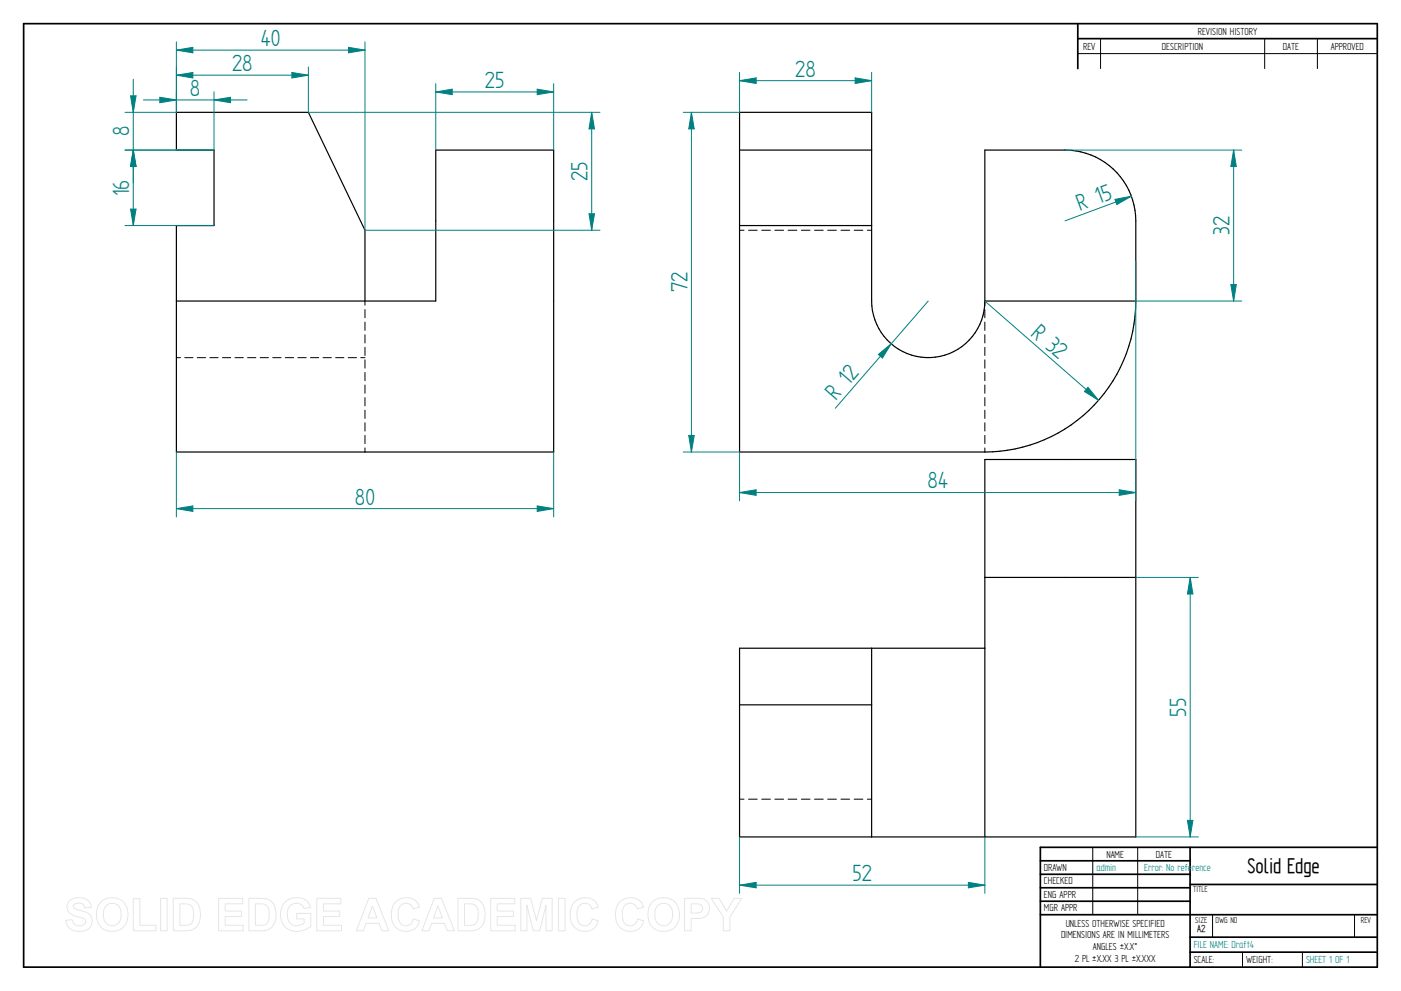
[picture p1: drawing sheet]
<svg xmlns="http://www.w3.org/2000/svg" width="594mm" height="420mm" viewBox="0 0 594 420" stroke-linecap="round" stroke-linejoin="round" font-family="sans-serif">
<g fill="none" stroke="#000" stroke-width=".72">
<path d="M10 10h574v400h-574zM457 10v19.1M457 16.4h127M504.6 359.2v50.8M584 359.2h-142.9v50.8M441.1 365h63.5M441.1 370.7h63.5M441.1 376.4h63.5M504.6 375h79.4M441.1 382.1h63.5M441.1 387.8h142.9M504.6 397.3h79.4"/>
<path d="M504.6 403.7h79.4"/>
</g>
<g fill="none" stroke="#000" stroke-width=".42">
<path d="M466.7 16.4v12.7M536.3 16.4v12.7M558.6 16.4v12.7M457 22.7h127M313.6 97.6h1.9M317.4 97.6h3.7M323 97.6h3.7M328.6 97.6h3.7M334.2 97.6h3.7M339.8 97.6h3.7M345.4 97.6h3.7M351 97.6h3.7"/>
<path d="M356.6 97.6h3.7M362.2 97.6h3.7M367.8 97.6h1.8M154.8 127.6v1.8M154.8 131.2v3.5M154.8 136.6v3.5M417.6 127.6v1.8M417.6 131.2v3.5M417.6 136.6v3.5M74.8 151.6h1.7M78.4 151.6h3.4M83.6 151.6h3.6"/>
<path d="M89 151.6h3.5M94.3 151.6h3.5M99.6 151.6h3.6M105 151.6h3.5M110.3 151.6h3.5M115.6 151.6h3.6M121 151.6h3.5M126.3 151.6h3.5M131.6 151.6h3.6M137 151.6h3.5M142.3 151.6h3.5M147.7 151.6h3.5"/>
<path d="M153 151.6h1.8M154.8 141.9v3.5M154.8 147.2v3.5M154.8 152.6v3.5M154.8 157.9v3.5M417.6 141.9v3.5M417.6 147.2v3.5M417.6 152.6v3.5M417.6 157.9v3.5M154.8 163.2v3.6M154.8 168.6v3.5M154.8 173.9v3.5"/>
<path d="M154.8 179.2v3.6M417.6 163.2v3.6M417.6 168.6v3.5M417.6 173.9v3.5M417.6 179.2v3.6M154.8 184.6v3.5M154.8 189.9v1.7M417.6 184.6v3.5M417.6 189.9v1.7M313.6 338.8h1.9M317.4 338.8h3.7M323 338.8h3.7"/>
<path d="M328.6 338.8h3.7M334.2 338.8h3.7M339.8 338.8h3.7M345.4 338.8h3.7M351 338.8h3.7M356.6 338.8h3.7M362.2 338.8h3.7M367.8 338.8h1.8M463.4 359.2v28.6M482.4 359.2v28.6M514.2 387.9v9.4M574.4 387.9v9.4"/>
<path d="M526.9 403.7v6.3M552.3 403.7v6.3"/>
</g>
<path d="M313.6 63.6h56M313.6 95.6h56M74.8 127.6h110v-64h50v128h-160v-96h16v-32h-16v-16h56l24 50v30M417.6 127.6a24 24 0 0 1-24 24 24 24 0 0 1-24-24v-80h-56v144h104a64 64 0 0 0 64-64M417.6 127.6v-64h34a30 30 0 0 1 30 30v34M417.6 127.6h64M417.6 244.8h64M369.6 274.8v80M417.6 274.8h-104v80h168v-160h-64v160M313.6 298.8h56" fill="none" stroke="#000" stroke-width=".51"/>
<path d="M184.8 35.5v28.1M184.8 39l7-1.2v2.3zM234.8 35.5v28.1" fill="none" stroke="#008080" stroke-width=".42"/>
<path d="M184.8 39l7-1.2v2.3z" fill="#008080"/>
<path d="M227.8 37.8l7 1.2-7 1.1z" fill="none" stroke="#008080" stroke-width=".42"/>
<path d="M227.8 37.8l7 1.2-7 1.1z" fill="#008080"/>
<path d="M74.8 17.7v29.9M154.8 17.7v79.9M74.8 21.3l7-1.2v2.3zM184.8 39h50" fill="none" stroke="#008080" stroke-width=".42"/>
<path d="M74.8 21.3l7-1.2v2.3z" fill="#008080"/>
<path d="M147.8 20.1l7 1.2-7 1.1z" fill="none" stroke="#008080" stroke-width=".42"/>
<path d="M147.8 20.1l7 1.2-7 1.1z" fill="#008080"/>
<path d="M74.8 21.3h80M74.8 38.9v8.7M90.8 38.9v24.7M67.8 41.2l7 1.2-7 1.2z" fill="none" stroke="#008080" stroke-width=".42"/>
<path d="M67.8 41.2l7 1.2-7 1.2z" fill="#008080"/>
<path d="M90.8 42.4l7-1.2v2.4z" fill="none" stroke="#008080" stroke-width=".42"/>
<path d="M90.8 42.4l7-1.2v2.4z" fill="#008080"/>
<path d="M53 47.6h21.8M60.8 42.4h44M53 63.6h21.8M56.5 63.6l1.2 7h-2.3z" fill="none" stroke="#008080" stroke-width=".42"/>
<path d="M56.5 63.6l1.2 7h-2.3z" fill="#008080"/>
<path d="M55.4 40.6h2.3l-1.2 7z" fill="none" stroke="#008080" stroke-width=".42"/>
<path d="M55.4 40.6h2.3l-1.2 7z" fill="#008080"/>
<path d="M56.5 33.6v44M53 63.6h37.8M53 95.6h37.8M55.4 88.6h2.3l-1.2 7z" fill="none" stroke="#008080" stroke-width=".42"/>
<path d="M55.4 88.6h2.3l-1.2 7z" fill="#008080"/>
<path d="M56.5 63.6l1.2 7h-2.3z" fill="none" stroke="#008080" stroke-width=".42"/>
<path d="M56.5 63.6l1.2 7h-2.3z" fill="#008080"/>
<path d="M74.8 28.4v19.2M74.8 31.9l7-1.2v2.4zM130.8 28.4v19.2M56.5 63.6v32" fill="none" stroke="#008080" stroke-width=".42"/>
<path d="M74.8 31.9l7-1.2v2.4z" fill="#008080"/>
<path d="M123.8 30.7l7 1.2-7 1.2z" fill="none" stroke="#008080" stroke-width=".42"/>
<path d="M123.8 30.7l7 1.2-7 1.2z" fill="#008080"/>
<path d="M74.8 31.9h56M130.8 47.6h123.6M250.9 47.6l1.2 7.1h-2.3zM154.8 97.6h99.6" fill="none" stroke="#008080" stroke-width=".42"/>
<path d="M250.9 47.6l1.2 7.1h-2.3z" fill="#008080"/>
<path d="M249.8 90.6h2.3l-1.2 7z" fill="none" stroke="#008080" stroke-width=".42"/>
<path d="M249.8 90.6h2.3l-1.2 7z" fill="#008080"/>
<path d="M250.9 47.6v50M74.8 191.6v27.6M234.8 191.6v27.6M74.8 215.6l7-1.1v2.3z" fill="none" stroke="#008080" stroke-width=".42"/>
<path d="M74.8 215.6l7-1.1v2.3z" fill="#008080"/>
<path d="M227.8 214.5l7 1.1-7 1.2z" fill="none" stroke="#008080" stroke-width=".42"/>
<path d="M227.8 214.5l7 1.1-7 1.2z" fill="#008080"/>
<path d="M289.7 47.6h23.9M293.2 47.6l1.2 7.1h-2.3zM289.7 191.6h23.9M74.8 215.6h160" fill="none" stroke="#008080" stroke-width=".42"/>
<path d="M293.2 47.6l1.2 7.1h-2.3z" fill="#008080"/>
<path d="M292.1 184.6h2.3l-1.2 7z" fill="none" stroke="#008080" stroke-width=".42"/>
<path d="M292.1 184.6h2.3l-1.2 7z" fill="#008080"/>
<path d="M313.6 30.7v16.9M362.6 33l7 1.2-7 1.2zM369.6 30.7v16.9M293.2 47.6v144" fill="none" stroke="#008080" stroke-width=".42"/>
<path d="M362.6 33l7 1.2-7 1.2z" fill="#008080"/>
<path d="M313.6 34.2l7-1.2v2.4z" fill="none" stroke="#008080" stroke-width=".42"/>
<path d="M313.6 34.2l7-1.2v2.4z" fill="#008080"/>
<path d="M313.6 34.2h56M393.6 127.6l-39.4 45.5M372.4 150.3l5.5-4.5-3.7 6z" fill="none" stroke="#008080" stroke-width=".42"/>
<path d="M372.4 150.3l5.5-4.5-3.7 6z" fill="#008080"/>
<path d="M417.6 127.6l48.2 42.1M461.3 164.2l4.5 5.5-6-3.7z" fill="none" stroke="#008080" stroke-width=".42"/>
<path d="M461.3 164.2l4.5 5.5-6-3.7z" fill="#008080"/>
<path d="M472.8 84.5l7-1.3-6.2 3.5zM479.8 83.2l-28.2 10.4" fill="none" stroke="#008080" stroke-width=".42"/>
<path d="M472.8 84.5l7-1.3-6.2 3.5z" fill="#008080"/>
<path d="M451.6 63.6h75M523.1 63.6l1.1 7h-2.3zM481.6 127.6h45" fill="none" stroke="#008080" stroke-width=".42"/>
<path d="M523.1 63.6l1.1 7h-2.3z" fill="#008080"/>
<path d="M521.9 120.6h2.3l-1.1 7z" fill="none" stroke="#008080" stroke-width=".42"/>
<path d="M521.9 120.6h2.3l-1.1 7z" fill="#008080"/>
<path d="M523.1 63.6v64M481.6 110.6v101.7M313.6 191.6v20.7M313.6 208.8l7-1.2v2.4z" fill="none" stroke="#008080" stroke-width=".42"/>
<path d="M313.6 208.8l7-1.2v2.4z" fill="#008080"/>
<path d="M474.6 207.6l7 1.2-7 1.2z" fill="none" stroke="#008080" stroke-width=".42"/>
<path d="M474.6 207.6l7 1.2-7 1.2z" fill="#008080"/>
<path d="M313.6 208.8h168M481.6 244.8h26.6M504.7 244.8l1.1 7h-2.3zM481.6 354.8h26.6" fill="none" stroke="#008080" stroke-width=".42"/>
<path d="M504.7 244.8l1.1 7h-2.3z" fill="#008080"/>
<path d="M503.5 347.8h2.3l-1.1 7z" fill="none" stroke="#008080" stroke-width=".42"/>
<path d="M503.5 347.8h2.3l-1.1 7z" fill="#008080"/>
<path d="M504.7 244.8v110M313.6 354.8v24M417.6 354.8v24M313.6 375.3l7-1.2v2.3z" fill="none" stroke="#008080" stroke-width=".42"/>
<path d="M313.6 375.3l7-1.2v2.3z" fill="#008080"/>
<path d="M410.6 374.1l7 1.2-7 1.1z" fill="none" stroke="#008080" stroke-width=".42"/>
<path d="M410.6 374.1l7 1.2-7 1.1z" fill="#008080"/>
<path d="M313.6 375.3h104" fill="none" stroke="#008080" stroke-width=".42"/>
<g fill="none" stroke="#e6e6e6" stroke-width=".42">
<path d="M29.6 381.8a6.5 6.5 0 0 1 8.5 .8l.6 2.2-2.8 .1a2.7 2.7 0 0 0-2.1-2 2.7 2.7 0 0 0-2.7 1.1 1.87 1.87 0 0 0 2.2 1.8l1.4 .4a4.4 4.4 0 0 1 4 6.2 6.4 6.4 0 0 1-9.1 1.3l-1.2-1.8-.5-1.7 2.7-.3a2.94 2.94 0 0 0 2.6 2.6 2.94 2.94 0 0 0 3.1-1.9 2.67 2.67 0 0 0-2.9-1.8 4.9 4.9 0 0 1-5-4.3l.4-1.6zM42.8 382.4a6.9 6.9 0 0 1 8.3-.8 6.9 6.9 0 0 1 3 7.7 6.7 6.7 0 0 1-8 5.5 6.7 6.7 0 0 1-5.1-8.3 6.1 6.1 0 0 1 1.8-4.1zM44.8 384.2a3.9 3.9 0 0 1 4.6-.8 3.9 3.9 0 0 1 2 4.3 3.8 3.8 0 0 1-1.9 4.3 3.8 3.8 0 0 1-4.6-.7 6.6 6.6 0 0 1-.1-7.1zM56.5 381h2.8v11.3h6.9v2.3h-9.7zM68.1 380.9h2.8v13.7h-2.8zM73.5 380.9h5a5.9 5.9 0 0 1 6.5 7 5.9 5.9 0 0 1-6.3 6.7h-5.2zM76.3 383.2h1.8a3.4 3.4 0 0 1 4 3.9v1.2a3.2 3.2 0 0 1-3.8 4h-2zM92.7 380.9h10.2v2.3h-7.4v3h6.9v2.4h-6.9v3.7h7.7v2.3h-10.5zM105.5 380.9h5.1a5.9 5.9 0 0 1 6.4 7 5.9 5.9 0 0 1-6.3 6.7h-5.2zM108.3 383.2h1.9a3.4 3.4 0 0 1 4 3.9v1.2a3.2 3.2 0 0 1-3.8 4h-2.1zM120.9 382.4a7.3 7.3 0 0 1 9.7 .1l1 2.2-2.7 .5a3.7 3.7 0 0 0-4.6-2 3.7 3.7 0 0 0-2.5 4.4 4.2 4.2 0 0 0 2.2 4.5 4.2 4.2 0 0 0 5-.8v-1.7h-3.2v-2.3h6v5.4a8.1 8.1 0 0 1-11.8-.8 8.3 8.3 0 0 1 .9-9.5zM134.4 380.9h10.2v2.3h-7.4v3h6.9v2.4h-6.9v3.7h7.6v2.3h-10.4z"/>
<path d="M156.4 380.9h3l5.5 13.7h-3l-1.2-3.1h-5.5l-1.1 3.1h-3zM157.9 384.1l1.9 5.1h-3.7zM167.7 382.5a6 6 0 0 1 10.2 2.1l-2.8 .7a3.2 3.2 0 0 0-3.9-2.2 3.2 3.2 0 0 0-2.4 3.8 4.6 4.6 0 0 0 2.5 5.5 3.2 3.2 0 0 0 4-2.8l2.6 .8a6.1 6.1 0 0 1-7.2 4.3 6.1 6.1 0 0 1-4.8-6.8 7.7 7.7 0 0 1 1.8-5.4zM184.1 380.9h3.1l5.5 13.7h-3l-1.2-3.1h-5.5l-1.1 3.1h-3zM185.7 384.1l1.9 5.1h-3.8zM194.2 380.9h5a5.9 5.9 0 0 1 6.5 7 5.9 5.9 0 0 1-6.3 6.7h-5.2zM197 383.2h1.8a3.4 3.4 0 0 1 4 3.9v1.2a3.2 3.2 0 0 1-3.8 4h-2zM208.1 380.9h10.2v2.3h-7.4v3h6.9v2.4h-6.9v3.7h7.6v2.3h-10.4zM220.8 380.9h4.2l2.5 9.3 2.4-9.3h4.2v13.7h-2.5l-.1-10.8-2.7 10.8h-2.7l-2.7-10.8v10.8h-2.6zM236.8 380.9h2.8v13.7h-2.8zM243.5 382.5a6 6 0 0 1 10.2 2.1l-2.8 .7a3.2 3.2 0 0 0-3.8-2.2 3.2 3.2 0 0 0-2.4 3.8 4.6 4.6 0 0 0 2.4 5.5 3.2 3.2 0 0 0 4-2.8l2.6 .8a6.1 6.1 0 0 1-7.2 4.3 6.1 6.1 0 0 1-4.7-6.8 7.7 7.7 0 0 1 1.7-5.4zM262.7 382.5a6 6 0 0 1 10.2 2.1l-2.7 .7a3.2 3.2 0 0 0-3.9-2.2 3.2 3.2 0 0 0-2.4 3.8 4.6 4.6 0 0 0 2.4 5.5 3.2 3.2 0 0 0 4-2.8l2.7 .8a6.1 6.1 0 0 1-7.2 4.3 6.1 6.1 0 0 1-4.8-6.8 7.7 7.7 0 0 1 1.7-5.4z"/>
<path d="M276.7 382.4a6.9 6.9 0 0 1 8.3-.8 6.9 6.9 0 0 1 3 7.7 6.7 6.7 0 0 1-8.1 5.5 6.7 6.7 0 0 1-5.1-8.3 6.1 6.1 0 0 1 1.9-4.1zM278.7 384.2a3.9 3.9 0 0 1 4.6-.8 3.9 3.9 0 0 1 1.9 4.3 3.8 3.8 0 0 1-1.8 4.3 3.8 3.8 0 0 1-4.7-.7 6.6 6.6 0 0 1 0-7.1zM290.3 380.9h5.2a4.4 4.4 0 0 1 5.4 4.3 4.4 4.4 0 0 1-5.4 4.2h-2.4v5.2h-2.8zM293.1 383.2h1.8a2.1 2.1 0 0 1 2.6 .6 2.1 2.1 0 0 1 0 2.6 3.4 3.4 0 0 1-2.9 .7h-1.5zM301.6 380.9h3.3l3.2 5.4 3.2-5.4h3.2l-5 7.9v5.8h-2.8v-5.8z"/>
</g>
<g font-size="11.3" fill="#008080">
<text x="110.7" y="19.5">40</text>
<text x="98.4" y="30.1">28</text>
<text x="337.2" y="32.5">28</text>
<text x="80.6" y="40.6">8</text>
<text x="205.6" y="37.2">25</text>
<text x="54.8" y="57.9" transform="rotate(-90 54.8 57.9)">8</text>
<text x="249.2" y="76.8" transform="rotate(-90 249.2 76.8)">25</text>
<text x="54.8" y="83.2" transform="rotate(-90 54.8 83.2)">16</text>
<text x="458" y="89.4" transform="rotate(-20 458 89.4)">R 15</text>
<text x="521.3" y="99.6" transform="rotate(-90 521.3 99.6)">32</text>
<text x="291.5" y="124" transform="rotate(-90 291.5 124)">72</text>
<text x="436.7" y="142" transform="rotate(41 436.7 142)">R 32</text>
<text x="354.5" y="170.1" transform="rotate(-49 354.5 170.1)">R 12</text>
<text x="393.3" y="207.1">84</text>
<text x="150.5" y="213.9">80</text>
<text x="502.9" y="303.8" transform="rotate(-90 502.9 303.8)">55</text>
<text x="361.5" y="373.5">52</text>
</g>
<text font-size="10.1" x="529" y="370.2">Solid Edge</text>
<g font-size="4.9">
<text x="507.9" y="14.7">REVISION HISTORY</text>
<text x="459.3" y="21">REV</text>
<text x="492.7" y="21">DESCRIPTION</text>
<text x="544" y="21">DATE</text>
<text x="564.3" y="21">APPROVED</text>
<text x="469.1" y="363.6">NAME</text>
<text x="490.1" y="363.6">DATE</text>
<text x="442.7" y="369.3">DRAWN</text>
<text x="442.7" y="375">CHECKED</text>
<text x="442.7" y="380.7">ENG APPR</text>
<text x="442.7" y="386.4">MGR APPR</text>
<text x="451.9" y="392.9">UNLESS OTHERWISE SPECIFIED</text>
<text x="449.9" y="397.9">DIMENSIONS ARE IN MILLIMETERS</text>
<text x="455.7" y="407.8">2 PL ±X.XX 3 PL ±X.XXX</text>
<text x="463.5" y="402.9">ANGLES ±X.X°</text>
<text x="506.2" y="408.3">SCALE:</text>
<text x="528.4" y="408.3">WEIGHT:</text>
</g>
<g font-size="4.9" fill="#008080">
<text x="464.9" y="369.3">admin</text>
<text x="485.2" y="369.3">Error: No reference</text>
<text x="506.2" y="402">FILE NAME: Draft4</text>
<text x="553.8" y="408.4">SHEET 1 OF 1</text>
</g>
<text font-size="4.8" x="507.7" y="395.3">A2</text>
<g font-size="4.1">
<text x="505.9" y="378.3">TITLE</text>
<text x="506.9" y="391.1">SIZE</text>
<text x="515.4" y="391.1">DWG NO</text>
<text x="577" y="391.1">REV</text>
</g>
</svg>
